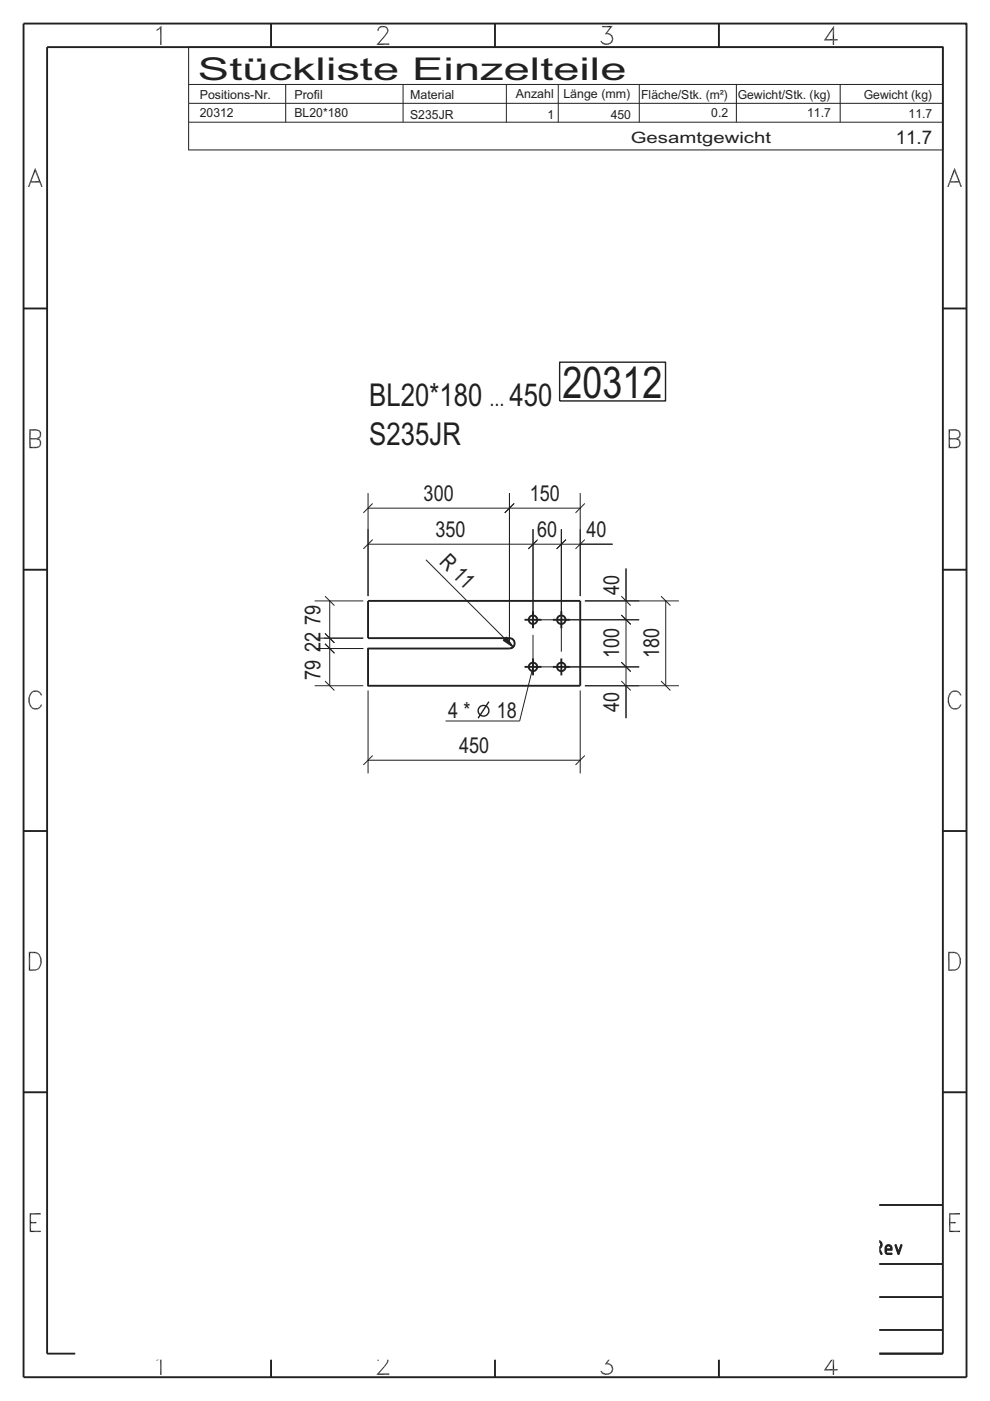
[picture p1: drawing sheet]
<svg xmlns="http://www.w3.org/2000/svg" width="210mm" height="297mm" viewBox="0 0 210 297" stroke-linecap="round" stroke-linejoin="round" font-family="sans-serif">
<g fill="none" stroke="#231f20" stroke-width=".4">
<path d="M5 5h200v287h-200zM10 10h190v277h-190zM152.5 5v5M78.1 127.4h45v18h-45v-7.9h30a1.1 1.1 0 0 0 1.1-1.1 1.1 1.1 0 0 0-1.1-1.1h-30zM111.3 131.4h3.6M113.1 139.6v3.6M113.1 129.6v3.6M117.3 131.4h3.6M119.1 139.6v3.6M119.1 129.6v3.6M111.3 141.4h3.6M117.3 141.4h3.6"/>
<path d="M113 255.5v26.5M157 255.5v12.5M200 255.5h-180v31.5h180M113 268h87M113 275h87M157 275v7M20 282h180"/>
<circle cx="113.1" cy="131.4" r=".9"/>
<circle cx="119.1" cy="131.4" r=".9"/>
<circle cx="113.1" cy="141.4" r=".89"/>
<circle cx="119.1" cy="141.4" r=".9"/>
</g>
<path d="M108.1 137.5l.4-.1M108.5 137.4l.6-.6M108.5 135.4l-.4-.1M109.1 136.8l.1-.4M109.1 136l-.6-.6M109.2 136.4l-.1-.4" fill="none" stroke="#231f20" stroke-width=".21" stroke-dasharray="2.1 2.1" stroke-linecap="butt"/>
<path d="M113.1 131.4h6M119.1 131.4v10M113.1 141.4h6M113.1 141.4v-10" fill="none" stroke="#231f20" stroke-width=".21" stroke-dasharray="6.8 1.7 .8 1.7" stroke-linecap="butt"/>
<path d="M40 17.9h160M60.6 17.9v8M85.5 17.9v8M107.4 17.9v8M118.4 17.9v8M135.6 17.9v8M156.2 17.9v8M178.2 17.9v8M40 21.9h160M40 25.9h160M40.1 31.8h159.9v-21.8h-160v21.9" fill="none" stroke="#231f20" stroke-width=".21"/>
<g fill="#231f20">
<path d="M176.9 8.3h.8v.3z"/>
<path d="M176.9 8.3l.8 .3h-.8z"/>
<path d="M175.2 8.3h1.4v.3z"/>
<path d="M174.7 8.6l.5-.3 1.4 .3z"/>
<path d="M176.8 5.5l-.2 .7-1.9 2.4z"/>
<path d="M176.6 6.2l-1.4 2.1-.5 .3z"/>
<path d="M176.6 8.3h.3v.3z"/>
</g>
<path d="M176.7 5.5v2.8" fill="none" stroke="#231f20" stroke-width=".21"/>
<path d="M176.8 5.5v2.8" fill="none" stroke="#231f20" stroke-width=".28"/>
<g fill="#231f20">
<path d="M176.6 8.3l.3 .3h-.3z"/>
<path d="M176.9 8.6v.9h-.3z"/>
<path d="M176.6 8.6h.3l-.3 .9z"/>
</g>
<path d="M200 65.4h5" fill="none" stroke="#231f20" stroke-width=".4"/>
<g fill="#231f20">
<path d="M201.5 38.7l-.3 .9h-.3z"/>
<path d="M201.7 38.4l-.8 1.2z"/>
<path d="M201.7 38.4h1.6l.1 .3z"/>
<path d="M201.7 38.4l1.7 .3h-1.9z"/>
<path d="M202.4 35.6l.1 .7-1.6 3.3z"/>
<path d="M202.5 36.3l-.8 2.1-.8 1.2z"/>
<path d="M202.4 35.6l1.6 4z"/>
<path d="M202.4 35.6l1.6 4-.7-1.2z"/>
<path d="M202.4 35.6l.9 2.8-.8-2.1z"/>
<path d="M203.3 38.4l.7 1.2z"/>
<path d="M203.4 38.7l.6 .9h-.2z"/>
</g>
<path d="M200 120.8h5" fill="none" stroke="#231f20" stroke-width=".4"/>
<g fill="#231f20">
<path d="M203.5 92.4h.2l-.4 .3z"/>
<path d="M203.3 92.7l.4-.3-.2 .4z"/>
<path d="M203.3 92.7l.2 .1-.2 .2z"/>
<path d="M202.7 92.9l.6 .1z"/>
<path d="M202.7 92.9l.6-.2v.3z"/>
<path d="M203.2 93l.3 .7z"/>
<path d="M203.2 93l.1 .1 .2 .6z"/>
<path d="M203.3 93.1l.2 .2v.4z"/>
<path d="M203.5 93.3l.2 .4h-.2z"/>
<path d="M203.7 93.7v.5h-.2z"/>
<path d="M203.5 93.7h.2l-.2 .5z"/>
<path d="M203.5 94.2h.2l-.4 .4z"/>
<path d="M203.3 94.6l.4-.4-.2 .4z"/>
<path d="M202.8 95l.7-.4z"/>
<path d="M202.7 94.7l.8-.1-.7 .4z"/>
<path d="M202.7 94.7l.8-.1z"/>
<path d="M201.2 95l.3-.3 1.3 .3z"/>
<path d="M201.5 94.7h1.2l.1 .3z"/>
<path d="M201.5 93.2v1.5l-.3 .3z"/>
</g>
<path d="M201.3 92.9v2.1" fill="none" stroke="#231f20" stroke-width=".28"/>
<g fill="#231f20">
<path d="M201.5 92.9l1.7 .1z"/>
<path d="M201.5 92.9l1.7 .1-.5 .2z"/>
<path d="M201.5 92.9l1.2 .3h-1.2z"/>
<path d="M202.7 93.2l.5-.2 .1 .3z"/>
</g>
<path d="M201.3 91v4" fill="none" stroke="#231f20" stroke-width=".28"/>
<g fill="#231f20">
<path d="M201.2 91l.3 .3v1.6z"/>
<path d="M201.2 91h1.6l-.1 .3z"/>
<path d="M201.2 91l1.5 .3h-1.2z"/>
<path d="M202.8 91l.7 .4z"/>
<path d="M202.8 91l.7 .4-.2 .1z"/>
<path d="M202.8 91l.5 .5-.6-.2z"/>
<path d="M203.5 91.4l.2 .4h-.2z"/>
<path d="M203.3 91.5l.2-.1v.4z"/>
<path d="M203.7 91.8v.6h-.2z"/>
<path d="M203.5 91.8h.2l-.2 .6z"/>
</g>
<path d="M200 176.2h5" fill="none" stroke="#231f20" stroke-width=".4"/>
<g fill="#231f20">
<path d="M203.6 149.4h.3l-.4 .4z"/>
<path d="M203.5 149.8l.4-.4-.2 .4z"/>
<path d="M203.3 150l.4-.2-.4 .4z"/>
<path d="M203.5 149.8h.2l-.4 .2z"/>
<path d="M202.9 150.1l.4 .1-.4 .2z"/>
<path d="M202.9 150.1l.4-.1v.2z"/>
<path d="M202.2 150.1l.7 .3h-.7z"/>
<path d="M202.2 150.1h.7v.3z"/>
<path d="M201.8 150l.4 .4-.4-.2z"/>
<path d="M201.8 150l.4 .1v.3z"/>
<path d="M201.2 149.5l.6 .7z"/>
<path d="M201.2 149.5l.3-.1 .3 .8z"/>
<path d="M201.5 149.4l.3 .6v.2z"/>
<path d="M201 148.9h.3l-.1 .6z"/>
<path d="M201.3 148.9l.2 .5-.3 .1z"/>
<path d="M201 147.9l.3 .1-.3 .9z"/>
<path d="M201.3 148v.9h-.3z"/>
<path d="M201.2 147.4h.3l-.5 .5z"/>
<path d="M201.5 147.4l-.2 .6-.3-.1z"/>
<path d="M201.8 146.6l-.6 .8z"/>
<path d="M201.8 146.6v.3l-.6 .5z"/>
<path d="M201.2 147.4l.6-.5-.3 .5z"/>
<path d="M201.8 146.6l.4-.2v.3z"/>
<path d="M201.8 146.6l.4 .1-.4 .2z"/>
<path d="M202.2 146.4h.7v.3z"/>
<path d="M202.2 146.4l.7 .3h-.7z"/>
<path d="M202.9 146.4l.4 .2v.3z"/>
<path d="M202.9 146.4l.4 .5-.4-.2z"/>
<path d="M203.3 146.6l.4 .4h-.2z"/>
<path d="M203.3 146.6l.2 .4-.2-.1z"/>
<path d="M203.7 147l.2 .4h-.3z"/>
<path d="M203.5 147h.2l-.1 .4z"/>
</g>
<path d="M200 231.6h5" fill="none" stroke="#231f20" stroke-width=".4"/>
<g fill="#231f20">
<path d="M203.5 204.3h.3l-.4 .5z"/>
<path d="M203.8 204.3l-.4 .9v-.4z"/>
<path d="M203.4 204.8v.4h-.2z"/>
<path d="M203 205.4l.4-.2-.3 .4z"/>
<path d="M203 205.4l.2-.2h.2z"/>
<path d="M202.5 205.5l.6 .1-.6 .2z"/>
<path d="M202.5 205.5l.5-.1 .1 .2z"/>
<path d="M201.1 205.8l.3-.3 1.1 .3z"/>
<path d="M201.4 205.5h1.1v.3z"/>
</g>
<path d="M201.3 201.8v4" fill="none" stroke="#231f20" stroke-width=".25"/>
<g fill="#231f20">
<path d="M201.1 201.8h1.4v.3z"/>
<path d="M201.1 201.8l1.4 .3h-1.1z"/>
<path d="M202.5 201.8l.6 .2-.1 .3z"/>
<path d="M202.5 201.8l.5 .5-.5-.2z"/>
<path d="M203.1 202l.3 .4h-.2z"/>
<path d="M203.1 202l.1 .4-.2-.1z"/>
<path d="M203.2 202.4h.2v.4z"/>
<path d="M203.4 202.4l.4 .9h-.3z"/>
<path d="M203.4 202.4l.1 .9-.1-.5z"/>
<path d="M203.8 203.3v1h-.3z"/>
<path d="M203.5 203.3h.3l-.3 1z"/>
</g>
<path d="M201.3 261.1h2.3" fill="none" stroke="#231f20" stroke-width=".28"/>
<path d="M201.6 259.4v1.5l-.3 .3z" fill="#231f20"/>
<path d="M201.4 259.1v2.1" fill="none" stroke="#231f20" stroke-width=".25"/>
<g fill="#231f20">
<path d="M201.6 259.1h1.1v.3z"/>
<path d="M201.6 259.1l1.1 .3h-1.1z"/>
</g>
<path d="M201.4 257.2v4" fill="none" stroke="#231f20" stroke-width=".25"/>
<path d="M201.3 257.2l.3 .3v1.6z" fill="#231f20"/>
<path d="M201.3 257.4h2.3" fill="none" stroke="#231f20" stroke-width=".28"/>
<path d="M105 5v5" fill="none" stroke="#231f20" stroke-width=".4"/>
<path d="M127.7 5.5l1.7 .3h-1.7z" fill="#231f20"/>
<path d="M127.7 5.6h2.2" fill="none" stroke="#231f20" stroke-width=".28"/>
<g fill="#231f20">
<path d="M128.8 7h.1v.3z"/>
<path d="M128.3 7.3l.5-.3 .1 .3z"/>
<path d="M129.4 5.8l.5-.3-1.6 1.8z"/>
<path d="M129.9 5.5l-1.1 1.5-.5 .3z"/>
<path d="M128.9 7l.6 .2-.2 .2z"/>
<path d="M128.9 7l.4 .4-.4-.1z"/>
<path d="M129.5 7.2v.4l-.2-.2z"/>
<path d="M129.5 7.2l.4 .4-.2 .2z"/>
<path d="M129.5 7.2l.2 .6z"/>
<path d="M129.9 7.6l.2 .5h-.3z"/>
<path d="M129.9 7.6l-.1 .5-.1-.3z"/>
<path d="M129.8 8.1h.3l-.3 .2z"/>
<path d="M130.1 8.1l-.2 .8z"/>
<path d="M130.1 8.1l-.2 .8-.2-.2z"/>
<path d="M129.8 8.3l.3-.2-.4 .6z"/>
<path d="M129.5 8.9h.4l-.4 .4z"/>
<path d="M129.7 8.7l.2 .2h-.4z"/>
<path d="M129.3 9.1l.2-.2v.4z"/>
<path d="M128.9 9.2l.6 .1-.6 .2z"/>
<path d="M128.9 9.2l.4-.1 .2 .2z"/>
<path d="M128.4 9.2l.5 .3h-.6z"/>
<path d="M128.4 9.2h.5v.3z"/>
<path d="M127.6 9.1l.7 .4z"/>
<path d="M127.6 9.1l.2-.2 .5 .6z"/>
<path d="M127.8 8.9l.6 .3-.1 .3z"/>
<path d="M127.3 8.7h.3v.4z"/>
<path d="M127.6 8.7l.2 .2-.2 .2z"/>
</g>
<path d="M57.5 5v5" fill="none" stroke="#231f20" stroke-width=".4"/>
<g fill="#231f20">
<path d="M80.1 6.5l.2-.2v.2z"/>
<path d="M80.1 6.3h.2l-.2 .2z"/>
<path d="M80.2 5.9l.3-.2-.4 .6z"/>
<path d="M80.5 5.7v.2l-.4 .4z"/>
<path d="M80.1 6.3l.4-.4-.2 .4z"/>
<path d="M80.5 5.7l.3-.2 .1 .3z"/>
<path d="M80.5 5.7l.4 .1-.4 .1z"/>
<path d="M80.8 5.5h.8v.3z"/>
<path d="M80.8 5.5l.8 .3h-.7z"/>
<path d="M81.6 5.5l.6 .4z"/>
<path d="M81.6 5.5l.6 .4h-.3z"/>
<path d="M81.6 5.5l.3 .4-.3-.1z"/>
<path d="M82.2 5.9l.2 .4h-.3z"/>
<path d="M81.9 5.9h.3l-.1 .4z"/>
<path d="M82.4 6.3v.4l-.3-.1z"/>
<path d="M82.1 6.3h.3l-.3 .3z"/>
<path d="M81.9 7l.5-.3-.2 .3z"/>
<path d="M82.1 6.6l.3 .1-.5 .3z"/>
<path d="M81.4 7.7l.8-.7-.6 .8z"/>
<path d="M81.9 7h.3l-.8 .7z"/>
</g>
<path d="M79.8 9.4h2.8" fill="none" stroke="#231f20" stroke-width=".28"/>
<g fill="#231f20">
<path d="M81.4 7.7l.2 .1-1.8 1.7z"/>
<path d="M79.8 9.5l1.8-1.7-1.2 1.4z"/>
<path d="M33.2 6.5l.8-.5z"/>
<path d="M33.2 6.3l.8-.3-.8 .5z"/>
<path d="M33.2 6.3l.8-.3z"/>
<path d="M33.6 6.1l.6-.6-.2 .5z"/>
</g>
<path d="M34.1 5.5v4M34.2 5.5v4" fill="none" stroke="#231f20" stroke-width=".21"/>
<path d="M34.1 5.5v4" fill="none" stroke="#231f20" stroke-width=".28"/>
<path d="M152.5 287v5" fill="none" stroke="#231f20" stroke-width=".4"/>
<g fill="#231f20">
<path d="M176.9 290.3h.8v.3z"/>
<path d="M176.9 290.3l.8 .3h-.8z"/>
<path d="M175.2 290.3h1.4v.3z"/>
<path d="M174.7 290.6l.5-.3 1.4 .3z"/>
<path d="M176.8 287.5l-.2 .7-1.9 2.4z"/>
<path d="M176.6 288.2l-1.4 2.1-.5 .3z"/>
<path d="M176.6 290.3h.3v.3z"/>
</g>
<path d="M176.7 287.5v2.8" fill="none" stroke="#231f20" stroke-width=".21"/>
<path d="M176.8 287.5v2.8" fill="none" stroke="#231f20" stroke-width=".28"/>
<g fill="#231f20">
<path d="M176.6 290.3l.3 .3h-.3z"/>
<path d="M176.9 290.6v.9h-.3z"/>
<path d="M176.6 290.6h.3l-.3 .9z"/>
</g>
<path d="M105 287v5" fill="none" stroke="#231f20" stroke-width=".4"/>
<path d="M127.7 287.5l1.7 .3h-1.7z" fill="#231f20"/>
<path d="M127.7 287.6h2.2" fill="none" stroke="#231f20" stroke-width=".28"/>
<g fill="#231f20">
<path d="M128.8 289h.1v.3z"/>
<path d="M128.3 289.3l.5-.3 .1 .3z"/>
<path d="M129.4 287.8l.5-.3-1.6 1.8z"/>
<path d="M129.9 287.5l-1.1 1.5-.5 .3z"/>
<path d="M128.9 289l.6 .2-.2 .2z"/>
<path d="M128.9 289l.4 .4-.4-.1z"/>
<path d="M129.3 289.4l.2-.2v.3z"/>
<path d="M129.5 289.2l.4 .4-.2 .2z"/>
<path d="M129.5 289.2l.2 .6z"/>
<path d="M129.9 289.6l.2 .5-.3 .1z"/>
<path d="M129.9 289.6l-.1 .6-.1-.4z"/>
<path d="M129.8 290.2l.3-.1-.3 .2z"/>
<path d="M130.1 290.1l-.2 .8z"/>
<path d="M130.1 290.1l-.2 .8-.2-.2z"/>
<path d="M129.8 290.3l.3-.2-.4 .6z"/>
<path d="M129.5 290.9h.4l-.4 .4z"/>
<path d="M129.7 290.7l.2 .2h-.4z"/>
<path d="M129.3 291.1l.2-.2v.4z"/>
<path d="M128.9 291.2l.6 .1-.6 .2z"/>
<path d="M128.9 291.2l.4-.1 .2 .2z"/>
<path d="M128.4 291.2l.5 .3h-.6z"/>
<path d="M128.4 291.2h.5v.3z"/>
<path d="M127.6 291.1l.7 .4z"/>
<path d="M127.6 291.1l.2-.2 .5 .6z"/>
<path d="M127.8 290.9l.6 .3-.1 .3z"/>
<path d="M127.3 290.7h.3v.4z"/>
<path d="M127.6 290.7l.2 .2-.2 .2z"/>
</g>
<path d="M57.5 287v5" fill="none" stroke="#231f20" stroke-width=".4"/>
<g fill="#231f20">
<path d="M80.1 288.5l.2-.2v.2z"/>
<path d="M80.1 288.3h.2l-.2 .2z"/>
<path d="M80.2 287.9l.3-.2-.4 .6z"/>
<path d="M80.5 287.7v.2l-.4 .4z"/>
<path d="M80.1 288.3l.4-.4-.2 .4z"/>
<path d="M80.5 287.7l.3-.2 .1 .3z"/>
<path d="M80.5 287.7l.4 .1-.4 .1z"/>
<path d="M80.8 287.5h.8v.3z"/>
<path d="M80.8 287.5l.8 .3h-.7z"/>
<path d="M81.6 287.5l.6 .4z"/>
<path d="M81.6 287.5l.6 .4h-.3z"/>
<path d="M81.6 287.5l.3 .4-.3-.1z"/>
<path d="M82.2 287.9l.2 .4h-.3z"/>
<path d="M81.9 287.9h.3l-.1 .4z"/>
<path d="M82.4 288.3v.4l-.3-.1z"/>
<path d="M82.1 288.3h.3l-.3 .3z"/>
<path d="M81.9 289l.5-.3-.2 .4z"/>
<path d="M82.1 288.6l.3 .1-.5 .3z"/>
<path d="M81.4 289.8l.8-.7-.6 .7z"/>
<path d="M81.9 289l.3 .1-.8 .7z"/>
</g>
<path d="M79.8 291.3h2.8" fill="none" stroke="#231f20" stroke-width=".28"/>
<g fill="#231f20">
<path d="M81.4 289.8h.2l-1.8 1.7z"/>
<path d="M79.8 291.5l1.8-1.7-1.2 1.4z"/>
<path d="M33.2 288.5l.8-.5z"/>
<path d="M33.2 288.2l.8-.2-.8 .5z"/>
<path d="M33.2 288.2l.8-.2z"/>
<path d="M33.6 288.1l.6-.6-.2 .5z"/>
</g>
<path d="M34.1 287.5v4M34.2 287.5v4" fill="none" stroke="#231f20" stroke-width=".21"/>
<path d="M34.1 287.5v4" fill="none" stroke="#231f20" stroke-width=".28"/>
<path d="M5 65.4h5" fill="none" stroke="#231f20" stroke-width=".4"/>
<g fill="#231f20">
<path d="M6.6 38.7l-.4 .9h-.3z"/>
<path d="M6.7 38.4l-.8 1.2z"/>
<path d="M6.7 38.4h1.6l.1 .3z"/>
<path d="M6.7 38.4l1.7 .3h-1.8z"/>
<path d="M7.5 35.6v.7l-1.6 3.3z"/>
<path d="M7.5 36.3l-.8 2.1-.8 1.2z"/>
<path d="M7.5 35.6l1.5 4z"/>
<path d="M7.5 35.6l1.5 4-.7-1.2z"/>
<path d="M7.5 35.6l.8 2.8-.8-2.1z"/>
<path d="M8.3 38.4l.7 1.2z"/>
<path d="M8.4 38.7l.6 .9h-.2z"/>
</g>
<path d="M5 120.8h5" fill="none" stroke="#231f20" stroke-width=".4"/>
<g fill="#231f20">
<path d="M8.4 92.4h.3l-.4 .3z"/>
<path d="M8.3 92.7l.4-.3-.2 .4z"/>
<path d="M8.3 92.7l.2 .1-.2 .2z"/>
<path d="M7.7 92.9l.6 .1z"/>
<path d="M7.7 92.9l.6-.2v.3z"/>
<path d="M8.2 93l.2 .7z"/>
<path d="M8.2 93l.1 .1 .1 .6z"/>
<path d="M8.3 93.1l.2 .2-.1 .4z"/>
<path d="M8.5 93.3l.2 .4h-.3z"/>
<path d="M8.7 93.7v.5h-.3z"/>
<path d="M8.4 93.7h.3l-.3 .5z"/>
<path d="M8.4 94.2h.3l-.4 .4z"/>
<path d="M8.3 94.6l.4-.4-.2 .4z"/>
<path d="M7.8 95l.7-.4z"/>
<path d="M7.7 94.7l.8-.1-.7 .4z"/>
<path d="M7.7 94.7l.8-.1z"/>
<path d="M6.2 95l.3-.3 1.3 .3z"/>
<path d="M6.5 94.7h1.2l.1 .3z"/>
<path d="M6.5 93.2v1.5l-.3 .3z"/>
</g>
<path d="M6.4 92.9v2.1" fill="none" stroke="#231f20" stroke-width=".28"/>
<g fill="#231f20">
<path d="M6.5 92.9l1.7 .1z"/>
<path d="M6.5 92.9l1.7 .1-.5 .2z"/>
<path d="M6.5 92.9l1.2 .3h-1.2z"/>
<path d="M7.7 93.2l.5-.2 .1 .3z"/>
</g>
<path d="M6.4 91v4" fill="none" stroke="#231f20" stroke-width=".28"/>
<g fill="#231f20">
<path d="M6.2 91l.3 .3v1.6z"/>
<path d="M6.2 91h1.6l-.1 .3z"/>
<path d="M6.2 91l1.5 .3h-1.2z"/>
<path d="M7.8 91l.7 .4z"/>
<path d="M7.8 91l.7 .4-.2 .1z"/>
<path d="M7.8 91l.5 .5-.6-.2z"/>
<path d="M8.5 91.4l.2 .4h-.3z"/>
<path d="M8.3 91.5l.2-.1-.1 .4z"/>
<path d="M8.7 91.8v.6h-.3z"/>
<path d="M8.4 91.8h.3l-.3 .6z"/>
</g>
<path d="M5 176.2h5" fill="none" stroke="#231f20" stroke-width=".4"/>
<g fill="#231f20">
<path d="M8.7 149.4h.2l-.4 .4z"/>
<path d="M8.5 149.8l.4-.4-.2 .4z"/>
<path d="M8.3 150l.4-.2-.4 .4z"/>
<path d="M8.5 149.8h.2l-.4 .2z"/>
<path d="M7.9 150.1l.4 .1-.3 .2z"/>
<path d="M7.9 150.1l.4-.1v.2z"/>
<path d="M7.2 150.1l.8 .3h-.8z"/>
<path d="M7.2 150.1h.7l.1 .3z"/>
<path d="M6.8 150l.4 .4-.4-.2z"/>
<path d="M6.8 150l.4 .1v.3z"/>
<path d="M6.2 149.5l.6 .7z"/>
<path d="M6.2 149.5l.3-.1 .3 .8z"/>
<path d="M6.5 149.4l.3 .6v.2z"/>
<path d="M6 148.9h.3l-.1 .6z"/>
<path d="M6.3 148.9l.2 .5-.3 .1z"/>
<path d="M6 147.9l.3 .1-.3 .9z"/>
<path d="M6.3 148v.9h-.3z"/>
<path d="M6.2 147.4h.3l-.5 .5z"/>
<path d="M6.5 147.4l-.2 .6-.3-.1z"/>
<path d="M6.8 146.6l-.6 .8z"/>
<path d="M6.8 146.6v.3l-.6 .5z"/>
<path d="M6.2 147.4l.6-.5-.3 .5z"/>
<path d="M6.8 146.6l.4-.2v.3z"/>
<path d="M6.8 146.6l.4 .1-.4 .2z"/>
<path d="M7.2 146.4h.8l-.1 .3z"/>
<path d="M7.2 146.4l.7 .3h-.7z"/>
<path d="M8 146.4l.3 .2v.3z"/>
<path d="M8 146.4l.3 .5-.4-.2z"/>
<path d="M8.3 146.6l.4 .4h-.2z"/>
<path d="M8.3 146.6l.2 .4-.2-.1z"/>
<path d="M8.7 147l.2 .4h-.2z"/>
<path d="M8.5 147h.2v.4z"/>
</g>
<path d="M5 231.6h5" fill="none" stroke="#231f20" stroke-width=".4"/>
<g fill="#231f20">
<path d="M8.6 204.3h.2l-.4 .5z"/>
<path d="M8.8 204.3l-.4 .9v-.4z"/>
<path d="M8.4 204.8v.4h-.2z"/>
<path d="M8 205.4l.4-.2-.4 .4z"/>
<path d="M8 205.4l.2-.2h.2z"/>
<path d="M7.5 205.5l.5 .1-.5 .2z"/>
<path d="M7.5 205.5l.5-.1v.2z"/>
<path d="M6.1 205.8l.3-.3 1.1 .3z"/>
<path d="M6.4 205.5h1.1v.3z"/>
</g>
<path d="M6.3 201.8v4" fill="none" stroke="#231f20" stroke-width=".28"/>
<g fill="#231f20">
<path d="M6.1 201.8h1.4v.3z"/>
<path d="M6.1 201.8l1.4 .3h-1.1z"/>
<path d="M7.5 201.8l.5 .2v.3z"/>
<path d="M7.5 201.8l.5 .5-.5-.2z"/>
<path d="M8 202l.4 .4h-.2z"/>
<path d="M8 202l.2 .4-.2-.1z"/>
<path d="M8.2 202.4h.2v.4z"/>
<path d="M8.4 202.4l.4 .9h-.2z"/>
<path d="M8.4 202.4l.2 .9-.2-.5z"/>
<path d="M8.8 203.3v1h-.2z"/>
<path d="M8.6 203.3h.2l-.2 1z"/>
</g>
<path d="M6.3 261.1h2.3" fill="none" stroke="#231f20" stroke-width=".28"/>
<path d="M6.6 259.4v1.5l-.3 .3z" fill="#231f20"/>
<path d="M6.4 259.1v2.1" fill="none" stroke="#231f20" stroke-width=".28"/>
<g fill="#231f20">
<path d="M6.6 259.1h1.1v.3z"/>
<path d="M6.6 259.1l1.1 .3h-1.1z"/>
</g>
<path d="M6.4 257.2v4" fill="none" stroke="#231f20" stroke-width=".28"/>
<path d="M6.3 257.2l.3 .3v1.6z" fill="#231f20"/>
<path d="M6.3 257.4h2.3" fill="none" stroke="#231f20" stroke-width=".28"/>
<g fill="none" stroke="#231f20" stroke-width=".3">
<path d="M103.7 148.8l-2.3 3.5"/>
<circle cx="102.5" cy="150.7" r="1.14"/>
</g>
<path d="M78.1 146.4v17.6M113.1 141.4l-2.9 11.5h-15.7M123.1 146.4v17.6M78.1 161.2h45M79 160.2l-1.9 2M124 160.2l-1.9 2" fill="none" stroke="#231f20" stroke-width=".21"/>
<path d="M124.1 127.4h19.9M140.2 126.4l2 2M141.2 127.4v18M124.1 145.4h19.9M140.2 144.4l2 2" fill="none" stroke="#231f20" stroke-width=".21"/>
<path d="M120.1 131.4h15.5M124.1 127.4h11.5M131.8 130.4l2 2M131.8 126.4l2 2M132.8 127.4v4" fill="none" stroke="#231f20" stroke-width=".21"/>
<path d="M120.1 131.4h15.5M131.8 130.4l2 2M132.8 120.5v6.9M132.8 131.4v10M120.1 141.4h15.5M131.8 140.4l2 2" fill="none" stroke="#231f20" stroke-width=".21"/>
<path d="M120.1 141.4h15.5M124.1 145.4h11.5M131.8 144.4l2 2M131.8 140.4l2 2M132.8 141.4v4" fill="none" stroke="#231f20" stroke-width=".21"/>
<path d="M108.1 107.7h15M108.1 104.5v32M109.1 106.7l-2 2M123.1 104.5v21.9M124 106.7l-1.9 2M132.8 145.4v6.9" fill="none" stroke="#231f20" stroke-width=".21"/>
<path d="M78.1 107.7h30M78.1 104.5v21.9M79 106.7l-1.9 2M108.1 104.5v32M109.1 106.7l-2 2" fill="none" stroke="#231f20" stroke-width=".21"/>
<path d="M68.7 137.5h8.3M68.9 136.5l2 2M69.9 137.5v7.9M66.7 145.4h10.3M68.9 144.4l2 2" fill="none" stroke="#231f20" stroke-width=".21"/>
<path d="M66.7 127.4h10.3M68.7 135.3h8.3M68.9 134.3l2 2M68.9 126.4l2 2M69.9 127.4v7.9" fill="none" stroke="#231f20" stroke-width=".21"/>
<path d="M67.1 137.5h9.9M67.1 135.3h9.9M68.9 136.5l2 2M68.9 134.3l2 2M69.9 135.3v2.2" fill="none" stroke="#231f20" stroke-width=".21"/>
<path d="M107.4 135l1.4 2.2-2.1-1.4zM109.1 136.8l-.6 .6" fill="none" stroke="#231f20" stroke-width=".21"/>
<path d="M106.7 135.8l.7-.8 1.4 2.2z" fill="#231f20"/>
<path d="M90.3 118.7l18.5 18.5M119.1 115.4h4M119.1 112.2v18.2M120 114.4l-1.9 2M123.1 112.2v14.2M124 114.4l-1.9 2" fill="none" stroke="#231f20" stroke-width=".21"/>
<path d="M113.1 115.4h6M113.1 112.2v18.2M114 114.4l-1.9 2M119.1 112.2v18.2M120 114.4l-1.9 2M123.1 115.4h6.8" fill="none" stroke="#231f20" stroke-width=".21"/>
<path d="M78.1 115.4h35M78.1 112.2v14.2M79 114.4l-1.9 2M113.1 112.2v18.2M113.8 114.6l-1.7 1.8" fill="none" stroke="#231f20" stroke-width=".21"/>
<path d="M118.7 76.8h22.5v8.2h-22.5z" fill="none" stroke="#231f20" stroke-width=".3"/>
<path d="M16.3 245.8h169.8v42.1h-169.8z" fill="#fff"/>
<path d="M16.3 245.8h169.8v42.1h-169.8z" fill="none" stroke="#fff" stroke-width=".71" stroke-linecap="butt"/>
<text font-size="9.3" fill="#231f20" x="119.3" y="84.4">20312</text>
<g font-size="6.7" fill="#231f20">
<text x="42" y="16.9">Stückliste Einzelteile</text>
<text x="78.3" y="86.1">BL20*180</text>
<text x="108.1" y="86.1">450</text>
<text x="78.3" y="94.3">S235JR</text>
</g>
<g font-size="4.7" fill="#231f20">
<text x="103.8" y="86.1">...</text>
<text x="89.9" y="106.3">300</text>
<text x="112.4" y="106.3">150</text>
<text x="92.4" y="113.9">350</text>
<text x="113.9" y="113.9">60</text>
<text x="124.4" y="113.9">40</text>
<text x="93" y="119.3" transform="rotate(45 93 119.3)">R 11</text>
<text x="131.4" y="126.1" transform="rotate(-90 131.4 126.1)">40</text>
<text x="68" y="132.5" transform="rotate(-90 68 132.5)">79</text>
<text x="68" y="138.2" transform="rotate(-90 68 138.2)">22</text>
<text x="131.4" y="139.6" transform="rotate(-90 131.4 139.6)">100</text>
<text x="139.8" y="139.6" transform="rotate(-90 139.8 139.6)">180</text>
<text x="68" y="144.2" transform="rotate(-90 68 144.2)">79</text>
<text x="95.1" y="152.3">4 *</text>
<text x="105.3" y="152.3">18</text>
<text x="131.4" y="151" transform="rotate(-90 131.4 151)">40</text>
<text x="97.4" y="159.7">450</text>
<text x="185" y="266">R</text>
<text x="187.4" y="266">ev</text>
</g>
<text font-size="4" fill="#231f20" x="190" y="30.6">11.7</text>
<text font-size="3.3" fill="#231f20" x="133.8" y="30.3">Gesamtgewicht</text>
<g font-size="2.6" fill="#231f20">
<text x="42.4" y="21">Positions-Nr.</text>
<text x="62.5" y="20.9">Profil</text>
<text x="87" y="20.9">Material</text>
<text x="109.4" y="20.8">Anzahl</text>
<text x="119.5" y="20.8">Länge (mm)</text>
<text x="136" y="20.9">Fläche/Stk. (m²)</text>
<text x="156.5" y="21">Gewicht/Stk. (kg)</text>
<text x="183.2" y="21">Gewicht (kg)</text>
<text x="42.4" y="24.9">20312</text>
<text x="62.5" y="24.9">BL20*180</text>
<text x="87" y="25.2">S235JR</text>
<text x="116.1" y="25.2">1</text>
<text x="129.5" y="25.2">450</text>
<text x="150.9" y="24.9">0.2</text>
<text x="171.2" y="24.8">11.7</text>
<text x="192.7" y="25.1">11.7</text>
</g>
</svg>
